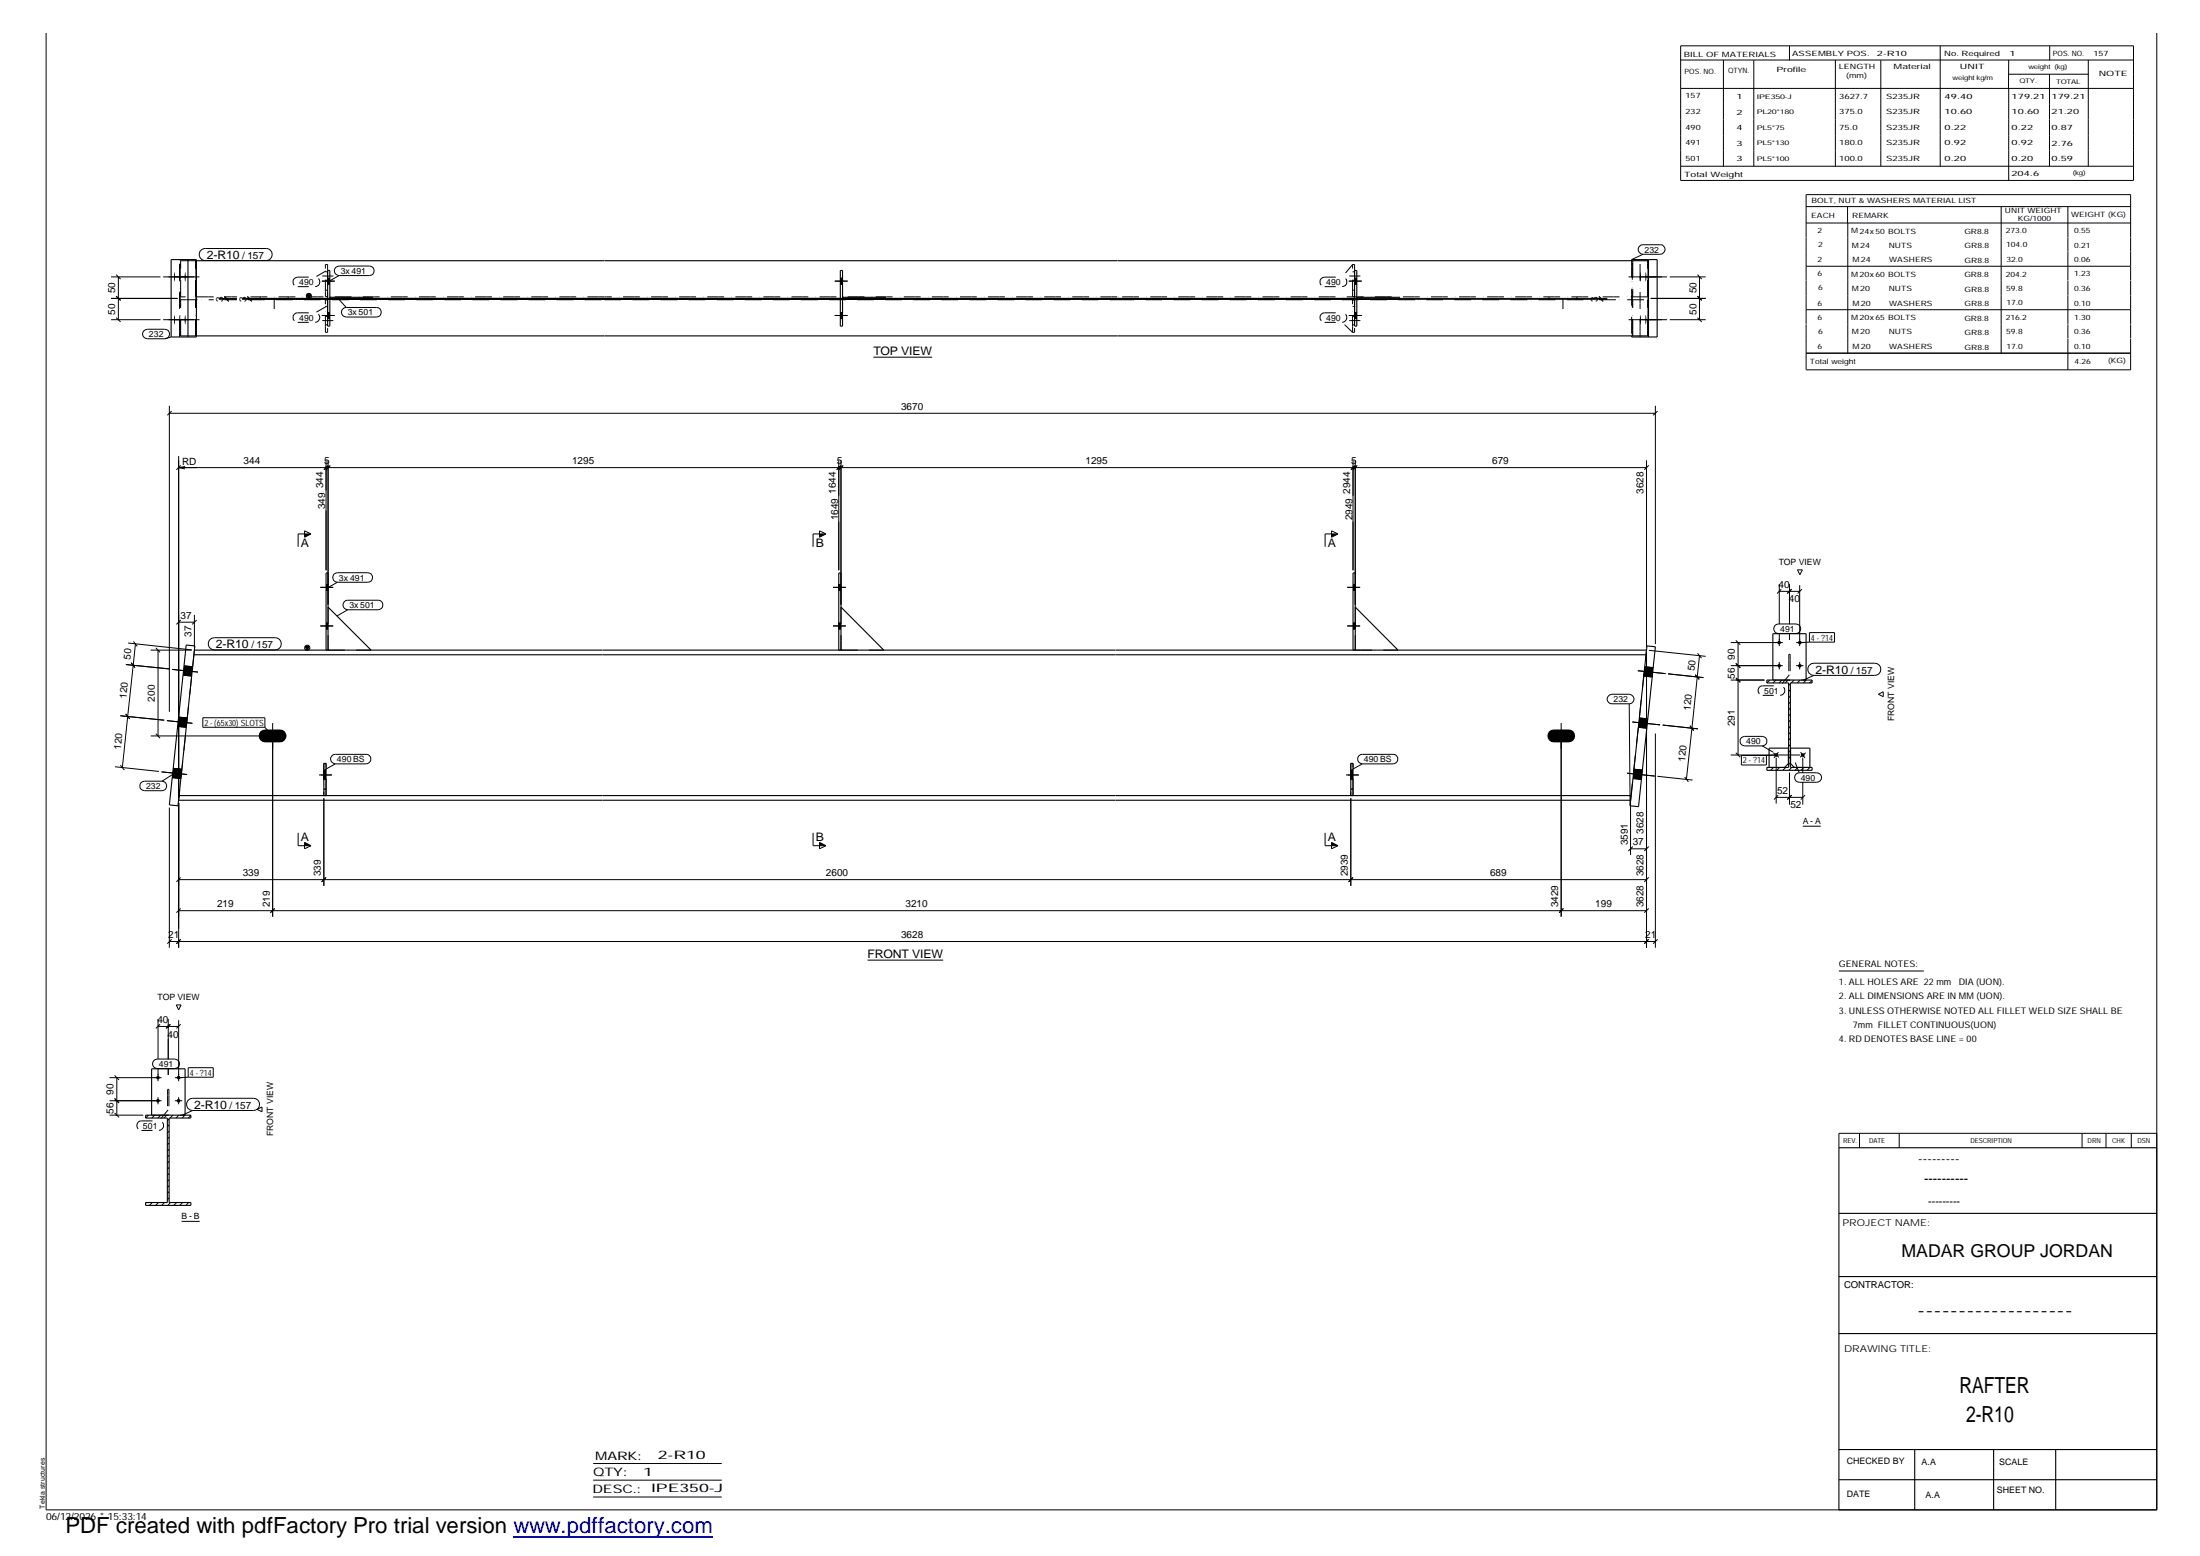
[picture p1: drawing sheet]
<svg xmlns="http://www.w3.org/2000/svg" width="420mm" height="297mm" viewBox="0 0 420 297" stroke-linecap="round" stroke-linejoin="round" font-family="sans-serif">
<g fill="none" stroke="#000" stroke-width=".19">
<path d="M321 8.7h86.5v25.7h-86.5zM321 11.5h86.5M321 16.9h86.5M329.1 11.5v20.2M334.9 11.5v20.2M341.8 8.8v2.7M350.5 11.5v20.2M359.2 11.5v20.2M370.5 8.7v23M383.6 11.5v5.4M383.6 14.2h15.3M383.6 16.9v17.5"/>
<path d="M391.4 14.2v17.5M391.5 8.8v2.7M398.8 11.5v20.2M411.9 6.3v281.9h-403.1v-281.9M321 31.7h86.5M344.9 39.4h62M352.8 39.4v3.2M382.2 39.4v28M394.9 39.4v14.1M21.2 52.9h9.4M21.2 57h12.7M22.2 56.5l.8 .8"/>
<path d="M22.2 52.4l.8 .9M22.6 52.9v8.1M31.2 52.9h6.9M38.2 47.9l.8-.5h11.8a1.14 1.14 0 0 1 1.2 1.2 1.14 1.14 0 0 1-1.2 1.1h-11.6a1.14 1.14 0 0 1-1-1.8zM41.9 57h3.4M41.9 57.1h3.4M42.8 56.8l.9 .8M42.8 56.5l.9 .8M43.3 57v.1M46.3 57h260.7M46.3 57.1h260.7M47.2 56.8l.9 .8"/>
<path d="M47.2 56.5l.9 .8M47.7 57v.1M61.5 53.7h2.4M62.6 59.7h.4M62.6 53.1h.4M62.6 54.3h.4M64.1 51l.7-.2h5.8a.91 .91 0 0 1 .9 .9 .91 .91 0 0 1-.9 .9h-5.8a.91 .91 0 0 1-.9-.6 .91 .91 0 0 1 .2-1zM64.6 57.1l1.5 1.6M64.8 52.6l-2.1 1.2M65.5 59l.6-.3h5.8a.91 .91 0 0 1 .9 .9 .91 .91 0 0 1-.9 .9h-5.8a.91 .91 0 0 1-.8-.5 .91 .91 0 0 1 .2-1zM159.4 53.7h2.5M160.5 59.7h.4"/>
<path d="M160.5 53.1h.4M160.5 54.3h.4M257.6 53.7h2.5M258.7 59.7h.4M258.7 53.1h.4M258.7 54.3h.4M305.4 56.8l.8 .8M305.4 56.5l.8 .8M305.8 57v.1M312.1 52.9h6.3M313.1 47l.7-.3h3.3a.91 .91 0 0 1 .9 .9 .91 .91 0 0 1-.9 .9h-3.3a.92 .92 0 0 1-.9-.5 .92 .92 0 0 1 .2-1zM313.8 48.5l-2.2 1.1"/>
<path d="M315.3 57h10.5M318.9 52.9h6.9M324.2 56.5l.8 .8M324.2 52.4l.8 .9M324.6 52.9v8.1M344.9 42.6h62M344.9 50.8h62M344.9 59.1h62M352.9 42.6v24.8M394.9 53.6v8.2M406.9 53.5v-16.3h-62v24.6M406.9 53.6v8.2"/>
<path d="M21.2 61h9.4M22.2 60.6l.8 .9M27.5 63.1l.7-.2h3.3a.91 .91 0 0 1 .9 .9 .91 .91 0 0 1-.9 .9h-3.3a.91 .91 0 0 1-.9-.6 .91 .91 0 0 1 .2-1zM31.2 61h6.9M32.3 78.9h283.8M32.3 77.5v58.4M32.7 64.3l-1.2 .4M32.8 78.5l-.8 .8M61.5 60.2h2.4M62.6 60.8h.4M159.4 60.2h2.5M160.5 60.8h.4"/>
<path d="M166.8 68.2h11.2M257.6 60.2h2.5M258.7 60.8h.4M312.1 61h6.3M316.1 77.5v45.5M316.6 78.5l-.9 .8M318.9 61h6.9M324.2 60.6l.8 .9M344.9 61.9v8.7M344.9 67.4h62M394.9 61.9v2.7M394.9 64.7v5.9"/>
<path d="M406.9 61.9v2.7M406.9 64.7v5.9h-62M34.1 87.1v65.2M34.1 89.3h280.4M34.1 89.3l1.2 .2M34.5 88.8l-.8 .9M35.3 89.1l-1.2 .2M62.3 87.9v21M62.7 87.9v27.5M62.7 88.8l-.9 .9M63.1 88.8l-.8 .9 .7-.8M160.2 87.9v21"/>
<path d="M160.6 88.9l-.8 .8M160.6 88.8l-.7 .8M160.6 87.9v27.5M161 88.8l-.8 .9 .8-.8M258.4 87.9v21M258.8 88.9l-.8 .8M258.8 88.8l-.7 .8M258.8 87.9v27.5M259.2 88.8l-.8 .9 .8-.8M314.5 87.9v35.7M314.9 88.8l-.9 .9M34.1 118.8h3"/>
<path d="M34.5 118.3l-.8 .9M37.1 117.4v6.2M37.5 118.3l-.8 .9M58.2 101.3l1.2 .6-1.2 .7zM59.4 101.9h-2.5v2.5M61.2 119.5h2.4M61.2 112.1h2.4M62.3 118.9h.4M62.3 111.6h.4M62.3 112.7h.4M63.8 109.6l.6-.3h5.8a.91 .91 0 0 1 1 .9 .91 .91 0 0 1-1 1h-5.8a.93 .93 0 0 1-.8-.6 .93 .93 0 0 1 .2-1zM64.4 111.2l-2 1.1"/>
<path d="M65.8 114.8l.6-.2h5.8a.91 .91 0 0 1 .9 .9 .91 .91 0 0 1-.9 .9h-5.8a.91 .91 0 0 1-.8-.6 .91 .91 0 0 1 .2-1zM66.4 116.4l-2.1 1.2M156.5 101.3l1.2 .6-1.2 .7zM157.7 101.9h-2.4v2.5M159.1 119.5h2.4M159.1 112.1h2.4M160.2 118.9h.4M160.2 111.6h.4M160.2 112.7h.4M254.3 101.3l1.2 .6-1.2 .7zM255.5 101.9h-2.4v2.5M257.3 119.5h2.5"/>
<path d="M257.3 112.1h2.5M258.4 118.9h.4M258.4 111.6h.4M258.4 112.7h.4M339 119.4l.7-.3h3.3a.91 .91 0 0 1 .9 .9 .91 .91 0 0 1-.9 .9h-3.3a.93 .93 0 0 1-.9-.5 .93 .93 0 0 1 .2-1zM339.8 111.5v7.7M339.8 112.9h3.9M340.2 112.5l-.8 .8M341.8 111.5v7.7M342.1 112.5l-.8 .8M342.2 112.5l-.8 .7M343.3 108.8h.9l-.5 .9z"/>
<path d="M343.7 111.7v11.6M344.1 112.5l-.8 .8M23 136.6l8.4 .9M24 136.3l.8 .9M24 126.9l8.4 .8M24.5 122.8l12.1 1.3M25.1 126.5l.7 1M25.5 122.5l.7 .9M25.9 122.9l-2.5 23.6M28.8 124.1h7.8M29.8 123.7l.8 .8M30.2 124.1v16.4"/>
<path d="M31.9 137.6l4.8 .5M32.9 127.8l4.9 .5M34 138.7l1.6 .1M34.1 136.9l1.7 .2M35 128.9l1.6 .2M35.2 127.1l1.6 .2M38.7 137h11.9v1.8h-11.9zM40 122.2l.5-.4 .4-.1h11.7a1.16 1.16 0 0 1 1.1 1.2 1.16 1.16 0 0 1-1.1 1.2h-11.7a1.16 1.16 0 0 1-.9-1.9zM50.6 138.8l1.5 1.7M52.1 138v37M62.3 120.1h.4M160.2 120.1h.4"/>
<path d="M258.4 120.1h.4M298.2 138v37M307.2 132.8l.6-.3h3.3a.91 .91 0 0 1 1 .9 .91 .91 0 0 1-1 1h-3.3a.88 .88 0 0 1-.8-.6 .88 .88 0 0 1 .2-1zM311.1 134.4l.2 19.4M311.7 137.8l5.3 .6M312.8 128l5.3 .6M312.9 138.8l1.6 .2M313.1 137.1l1.6 .1M313.9 129.1l1.7 .1M314.1 127.3l1.6 .2M314.5 124.6v56.3M314.9 124.1l10.9 1.2"/>
<path d="M317.5 138.4l6.8 .7M318.6 128.6l6.7 .8M322.7 138.5l.8 1M323.8 128.8l.7 .9M324.2 124.7l.8 .9M324.6 125.2l-2.5 23.6M330.5 127.1h10M330.5 122.7h10M330.5 129.8h6.5M331.5 129.4l.9 .8-.8-.7M331.5 126.6l.9 .9M331.5 122.2l.9 .9"/>
<path d="M331.9 122.7v21.4M338 129.8l-.6 .6M339.2 129.8l-.6 .6M339.8 120.9v2.4M339.8 126.4v1.4M340.3 129.8l-.5 .6M341.5 129.8l-.5 .6M341.8 120.9v1.3M341.9 139.8l-.3 .4M341.9 138.7l-.3 .3M341.9 137.5l-.3 .3M341.9 136.3l-.3 .4"/>
<path d="M341.9 135.2l-.3 .3M341.9 134l-.3 .4M341.9 132.9l-.3 .3M341.9 131.7l-.3 .3M341.9 130.5l-.3 .4M342.6 129.8l-.5 .6M343 127.1h1.4M343 122.7h1.4M343.7 126.4v1.4M343.8 129.8l-.6 .6M344.9 129.8l-.5 .6M345.6 120.8h4.8v1.8h-4.8z"/>
<path d="M345.6 122.6l-1.9 .1M345.6 126.9l.3-.2 .5-.1h11.6a1.16 1.16 0 0 1 1.2 1.2 1.16 1.16 0 0 1-1.2 1.1h-11.6a1.15 1.15 0 0 1-1.1-.7 1.15 1.15 0 0 1 .3-1.3zM346.1 129.9l-.5 .5M346.4 128.9l-2.1 1M358.7 132.5l1-.4v.9zM22 146.4l8.4 .9M23 146.1l.7 .9M27 149.4l.6-.3h3.3a.91 .91 0 0 1 .9 .9 .91 .91 0 0 1-.9 .9h-3.3a.91 .91 0 0 1-.9-.5 .91 .91 0 0 1 .3-1zM28.8 140.5h25.7M29.8 140.1l.8 .8M30.9 147.3l4.8 .6M32.3 154.2v26.7"/>
<path d="M32.9 148.4l1.6 .2M33.1 146.7l1.6 .1M33.4 147.6l-2.5 1.5M34.1 153.3v27.6M56.9 159v2.4h2.5M60.9 147.9h2.5M61.8 148.7h.5M61.8 147.1h.5M61.8 152.4v16.7M63.4 144.3l.7-.3h5.8a.91 .91 0 0 1 .9 .9 .91 .91 0 0 1-.9 .9h-5.8a.92 .92 0 0 1-.9-.5 .92 .92 0 0 1 .2-1zM64.1 145.8l-2.1 1.2M155.3 159v2.4h2.4"/>
<path d="M253.1 159v2.4h2.4M257 147.9h2.5M258 148.7h.4M258 147.1h.4M258 152.4v16.7M259.5 144.3l.7-.3h5.9a.91 .91 0 0 1 .9 .9 .91 .91 0 0 1-.9 .9h-5.9a.92 .92 0 0 1-.9-.5 .92 .92 0 0 1 .2-1zM260.2 145.8l-2.1 1.2M295.7 140.5h4.9M310.7 147.6l5.3 .6M311.4 153.3v9.9M311.9 148.6l1.6 .2M312 146.8l1.7 .2"/>
<path d="M316.1 140v40.9M316.5 148.2l6.8 .7M321.7 148.3l.8 1M330.5 144.1h13.3M331.5 143.7l.9 .9M332.6 140.8l.6-.2h3.3a.91 .91 0 0 1 .9 .9 .91 .91 0 0 1-.9 .9h-3.3a.91 .91 0 0 1-.8-.6 .91 .91 0 0 1 .2-1zM332.6 144.2h4.8v1.8h-4.8zM336.5 142.4l2.1 1.2M337.6 146.5l-.2 .1M338.7 143.7l1 .9M338.7 146.5l-.5 .6M339.2 152.2h5.1"/>
<path d="M339.2 144.6v8.8M339.2 144.1l-1.8 .1M339.6 151.8l-.8 .8M339.6 143.6l-.8 1.1M339.9 146.5l-.6 .6M341 146.5l-.5 .6M341.8 147.5v6.1M341.9 145.6l-.3 .4M341.9 144.4l-.3 .4M341.9 143.3l-.3 .3M341.9 142.1l-.3 .4M341.9 141l-.3 .3"/>
<path d="M342.2 146.5l-.6 .6M342.2 151.8l-.9 .8M342.9 145.6l.7 1.9M343 147.8l.6-.3h3.4a.91 .91 0 0 1 .9 .9 .91 .91 0 0 1-.9 .9h-3.4a.93 .93 0 0 1-.8-.5 .93 .93 0 0 1 .2-1zM343.4 146.5l-.6 .6M343.9 143.6l.8 1.1M344.3 144.6v3M344.3 149.3v4.3M344.3 157.7h3.4M344.5 146.5l-.5 .6M344.7 151.8l-.8 .8M344.8 143.7l-1 .9"/>
<path d="M345.7 146.5l-.6 .6M32.3 179.7h283.8M32.8 179.3l-.8 .9M34.1 173.8h280.4M34.1 167.9h280.4M34.5 179.3l-.8 .9 .8-.8M34.5 173.4l-.8 .8M34.5 167.5l-.8 .8M52.5 173.4l-.9 .8M58.2 160.8l1.2 .6-1.2 .6zM62.3 167.5l-.9 .8M156.5 160.8l1.2 .6-1.2 .6z"/>
<path d="M254.3 160.8l1.2 .6-1.2 .6zM258.4 167.5l-.8 .8M298.6 173.4l-.8 .8M311.4 162h3.1M311.8 161.6l-.8 .9M314.9 161.6l-.9 .9M314.9 179.3l-.9 .9 .8-.8M314.9 173.4l-.9 .8M314.9 167.5l-.9 .8M316.6 179.3l-.9 .9M30.2 194.5v7.7M30.2 195.9h3.9"/>
<path d="M30.6 195.5l-.8 .8M32.1 194.5v7.7M32.6 195.5l-.9 .8M33.7 191.8h.9l-.5 1zM34.1 194.8v11.6M34.5 195.5l-.8 .8M165.7 183.3h14.4M351.2 185.4h16.2M20.9 210.1h10M20.9 205.7h10M20.9 212.9h6.4M21.9 212.5l.8 .8"/>
<path d="M21.9 209.7l.8 .9M21.9 205.3l.8 .8M22.3 205.7v7.2M28.4 212.9l-.6 .5M29.4 202.4l.7-.2h3.3a.91 .91 0 0 1 .9 .9 .91 .91 0 0 1-.9 .9h-3.3a.91 .91 0 0 1-.9-.6 .91 .91 0 0 1 .2-1zM29.5 212.9l-.5 .5M30.2 203.9v2.5M30.2 209.5v1.3M30.7 212.9l-.6 .5M31.8 212.9l-.5 .5M32.1 203.9v1.3M32.3 219.4l-.3 .3"/>
<path d="M32.3 218.2l-.3 .4M32.3 217.1l-.3 .3M32.3 215.9l-.3 .4M32.3 214.7l-.3 .4M32.3 213.6l-.3 .3M33 212.9l-.5 .5M33.4 210.1h1.4M33.4 205.7h1.4M34.1 209.5v1.3M34.2 212.9l-.6 .5M35.3 212.9l-.5 .5M35.8 210.2l.5-.5h.5h11.6a1.16 1.16 0 0 1 1.2 1.1 1.16 1.16 0 0 1-1.2 1.2h-11.6a1.16 1.16 0 0 1-1-1.8z"/>
<path d="M35.9 203.8h4.8v1.8h-4.8zM35.9 205.6l-1.8 .1M36.4 212.9l-.5 .5M36.8 212l-2.1 .9M49.1 211.8l.9-.5v.9zM355.1 216.4v2.7M362.7 216.4v2.7M397.6 216.4v2.7M402.2 216.4v2.7M407 216.4v2.7M411.9 216.4h-60.7v2.7M27.9 229.6h-.1"/>
<path d="M29.1 229.6l-.6 .5M30.3 229.6l-.6 .5M31.4 229.6l-.5 .5M32.3 228.7l-.3 .3M32.3 227.5l-.3 .3M32.3 226.3l-.3 .4M32.3 225.2l-.3 .3M32.3 224l-.3 .4M32.3 222.9l-.3 .3M32.3 221.7l-.3 .4M32.3 220.5l-.3 .4M32.6 229.6l-.6 .5"/>
<path d="M33.7 229.6l-.5 .5M34.7 233.2h3.4M34.9 229.6l-.6 .5M36 229.6l-.5 .5M113.3 279.4h24.5M113.3 282.6h24.5M113.3 285.8h24.5"/>
</g>
<g fill="#000">
<path d="M58.6 56.2h.8l-.4 .8zM58.2 101.9h1.2l-1.2 .7zM156.5 101.9h1.2l-1.2 .7zM254.3 101.9h1.2l-1.2 .7zM58.3 123.4h.8l-.4 .7zM58.2 160.8l1.2 .6h-1.2zM156.5 160.8l1.2 .6h-1.2zM254.3 160.8l1.2 .6h-1.2z"/>
<path d="M33.3 52l.1 .4-.1 1.3z" fill-rule="evenodd"/>
<path d="M34.3 52l.1 .2v1.5l-.2-.3z" fill-rule="evenodd"/>
<path d="M35.3 52l.2 .5-.1 1.2-.1-.5z" fill-rule="evenodd"/>
<path d="M62.6 53.1h.4v1.2h-.4z" fill-rule="evenodd"/>
<path d="M62.6 53.1h.4v1.2h-.4z" fill-rule="evenodd"/>
<path d="M160.5 53.1h.4v1.2h-.4z" fill-rule="evenodd"/>
<path d="M160.5 53.1h.4v1.2h-.4z" fill-rule="evenodd"/>
<path d="M258.7 53.1h.4v1.2h-.4z" fill-rule="evenodd"/>
<path d="M258.7 53.1h.4v1.2h-.4z" fill-rule="evenodd"/>
<path d="M313.3 52l.1 .5-.1 1.2-.1-.5z" fill-rule="evenodd"/>
<path d="M314.3 52l.1 .4-.1 1.3z" fill-rule="evenodd"/>
<path d="M33.3 60.2l.1 .4-.1 1.4z" fill-rule="evenodd"/>
<path d="M34.3 60.1v1.9z" fill-rule="evenodd"/>
<path d="M35.3 60.2l.2 .5-.1 1.3-.1-.6z" fill-rule="evenodd"/>
<path d="M62.6 59.7h.4v1.1h-.4z" fill-rule="evenodd"/>
<path d="M62.6 59.7h.4v1.1h-.4z" fill-rule="evenodd"/>
<path d="M160.5 59.7h.4v1.1h-.4z" fill-rule="evenodd"/>
<path d="M160.5 59.7h.4v1.1h-.4z" fill-rule="evenodd"/>
<path d="M258.7 59.7h.4v1.1h-.4z" fill-rule="evenodd"/>
<path d="M258.7 59.7h.4v1.1h-.4z" fill-rule="evenodd"/>
<path d="M313.3 60.1l.1 .6-.1 1.3z" fill-rule="evenodd"/>
<path d="M314.3 60.2l.1 .4-.1 1.4z" fill-rule="evenodd"/>
<path d="M62.3 111.6h.4v1.1h-.4z" fill-rule="evenodd"/>
<path d="M62.3 111.6h.4v1.1h-.4z" fill-rule="evenodd"/>
<path d="M160.2 111.6h.4v1.1h-.4z" fill-rule="evenodd"/>
<path d="M160.2 111.6h.4v1.1h-.4z" fill-rule="evenodd"/>
<path d="M258.4 111.6h.4v1.1h-.4z" fill-rule="evenodd"/>
<path d="M258.4 111.6h.4v1.1h-.4z" fill-rule="evenodd"/>
<path d="M34.1 136.9l1.7 .2-.2 1.7-1.6-.1z" fill-rule="evenodd"/>
<path d="M34.1 136.9l1.7 .2-.2 1.7-1.6-.1z" fill-rule="evenodd"/>
<path d="M35.2 127.1l1.6 .2-.2 1.8-1.6-.2z" fill-rule="evenodd"/>
<path d="M35.2 127.1l1.6 .2-.2 1.8-1.6-.2z" fill-rule="evenodd"/>
<path d="M62.3 118.9h.4v1.2h-.4z" fill-rule="evenodd"/>
<path d="M62.3 118.9h.4v1.2h-.4z" fill-rule="evenodd"/>
<path d="M160.2 118.9h.4v1.2h-.4z" fill-rule="evenodd"/>
<path d="M160.2 118.9h.4v1.2h-.4z" fill-rule="evenodd"/>
<path d="M258.4 118.9h.4v1.2h-.4z" fill-rule="evenodd"/>
<path d="M258.4 118.9h.4v1.2h-.4z" fill-rule="evenodd"/>
<path d="M313.1 137.1l1.6 .1-.2 1.8-1.6-.2z" fill-rule="evenodd"/>
<path d="M313.1 137.1l1.6 .1-.2 1.8-1.6-.2z" fill-rule="evenodd"/>
<path d="M314.1 127.3l1.6 .2-.1 1.7-1.7-.1z" fill-rule="evenodd"/>
<path d="M314.1 127.3l1.6 .2-.1 1.7-1.7-.1z" fill-rule="evenodd"/>
<path d="M339.6 126.8a.35 .35 0 0 1 .5 .1 .35 .35 0 0 1-.2 .5h-.3l-.1-.2z" fill-rule="evenodd"/>
<path d="M339.6 122.4l.3-.1a.34 .34 0 0 1 .2 .5 .34 .34 0 0 1-.5 .1 .34 .34 0 0 1 0-.5z" fill-rule="evenodd"/>
<path d="M343.6 126.8a.35 .35 0 0 1 .4 .1 .35 .35 0 0 1-.1 .5h-.3l-.2-.2z" fill-rule="evenodd"/>
<path d="M343.5 122.4l.4-.1a.34 .34 0 0 1 .1 .5 .34 .34 0 0 1-.5 .1 .34 .34 0 0 1 0-.5z" fill-rule="evenodd"/>
<path d="M33.1 146.7l1.6 .1-.2 1.8-1.6-.2z" fill-rule="evenodd"/>
<path d="M33.1 146.7l1.6 .1-.2 1.8-1.6-.2z" fill-rule="evenodd"/>
<path d="M49.7 139.6l.9-.3h2.9a1.23 1.23 0 0 1 1.2 1.2 1.23 1.23 0 0 1-1.2 1.2h-2.9a1.25 1.25 0 0 1-1.1-.7 1.25 1.25 0 0 1 .2-1.4z" fill-rule="evenodd"/>
<path d="M61.8 147.1h.5v1.6h-.5z" fill-rule="evenodd"/>
<path d="M258 147.1h.4v1.6h-.4z" fill-rule="evenodd"/>
<path d="M295.9 139.6l.3-.3h.6h2.8a1.23 1.23 0 0 1 1.2 1.2 1.23 1.23 0 0 1-1.2 1.2h-2.8a1.25 1.25 0 0 1-1.2-.7 1.25 1.25 0 0 1 .3-1.4z" fill-rule="evenodd"/>
<path d="M312 146.8l1.7 .2-.2 1.8-1.6-.2z" fill-rule="evenodd"/>
<path d="M312 146.8l1.7 .2-.2 1.8-1.6-.2z" fill-rule="evenodd"/>
<path d="M29.9 209.9a.36 .36 0 0 1 .6 .1 .36 .36 0 0 1-.2 .5h-.3l-.2-.2z" fill-rule="evenodd"/>
<path d="M29.9 205.5l.4-.1a.34 .34 0 0 1 .2 .5 .34 .34 0 0 1-.5 .1 .34 .34 0 0 1-.1-.5z" fill-rule="evenodd"/>
<path d="M33.9 209.9a.36 .36 0 0 1 .5 .1 .36 .36 0 0 1-.2 .5h-.2l-.2-.2z" fill-rule="evenodd"/>
<path d="M33.9 205.5l.3-.1a.34 .34 0 0 1 .2 .5 .34 .34 0 0 1-.5 .1 .34 .34 0 0 1 0-.5z" fill-rule="evenodd"/>
<circle cx="339.2" cy="144.1" r=".34"/>
<circle cx="344.3" cy="144.1" r=".34"/>
</g>
<g fill="none" stroke="#000" stroke-width=".19" stroke-dasharray="2.1 2.1" stroke-linecap="butt">
<path d="M49.7 57.2v-.5M52.4 59v-4.1M55 57.2v-.5M56.9 59.7h3.3M56.9 59.7a.91 .91 0 0 0-.9 .9 .91 .91 0 0 0 .9 .9M56.9 54.7h3.3M56.9 52.9h3.3M56.9 52.9a.91 .91 0 0 0-.9 .9 .91 .91 0 0 0 .9 .9M60.2 54.7a.91 .91 0 0 0 .9-.9 .91 .91 0 0 0-.9-.9M62.3 58.5l-2.1 1.2M62.3 51.7l-2.1 1.2M62.6 53.5h-.5"/>
<path d="M62.6 51.9h-.5M63.7 52.7h-2.5M253 59.7h3.3M253 59.7a.91 .91 0 0 0-.9 .9 .91 .91 0 0 0 .9 .9M253 54.7h3.3M253 52.9h3.3M253 52.9a.91 .91 0 0 0-.9 .9 .91 .91 0 0 0 .9 .9M256.3 54.7a.91 .91 0 0 0 .9-.9 .91 .91 0 0 0-.9-.9M258.3 50.5l-2 2.4M258.7 53.5h-.4M258.7 51.9h-.4M259.8 52.7h-2.5"/>
<path d="M295.8 57.2v-.5M298.5 59v-4.1M301.2 57.2v-.5M316.3 52.9h-5.3M56.9 61.5h3.3M60.2 61.5a.91 .91 0 0 0 .9-.9 .91 .91 0 0 0-.9-.9M62.6 60.4h-.5M62.6 62h-.5M63.7 61.2h-2.5M253 61.5h3.3M256.3 61.5a.91 .91 0 0 0 .9-.9 .91 .91 0 0 0-.9-.9M258.3 63.4l-2-1.9"/>
<path d="M258.7 60.4h-.4M258.7 62h-.4M259.8 61.2h-2.5M316.3 61h-5.3M336.6 132.7h3.4M336.6 130.9h3.4M336.6 130.9a.91 .91 0 0 0-.9 .9 .91 .91 0 0 0 .9 .9M340 132.7a.91 .91 0 0 0 .9-.9 .91 .91 0 0 0-.9-.9M341.7 128.8l-1.7 2.1M62.3 148.7h-.5M62.3 147.1h-.5M63.4 147.9h-2.5"/>
<path d="M258.4 148.7h-.4M258.4 147.1h-.4M259.5 147.9h-2.5M27 215.8h3.4M27 214h3.4M27 214a.91 .91 0 0 0-.9 .9 .91 .91 0 0 0 .9 .9M30.4 215.8a.91 .91 0 0 0 .8-.9 .91 .91 0 0 0-.8-.9M32.1 211.9l-1.7 2.1"/>
</g>
<g fill="none" stroke="#000" stroke-width=".21">
<path d="M32.7 49.6h4.8v14.7h-4.8zM35.9 49.6v14.7M37.5 49.8h277.2v14.3h-277.2M58.6 56.2h.8l-.4 .8zM62.6 51.6h.4v10.7h-.4zM63 56.8h8.2v.3h-8.2M160.5 51.6h.4v10.7h-.4zM160.9 56.8h8.2v.3h-8.2M258.7 51.6h.4v10.7h-.4zM259.1 56.8h8.2v.3h-8.2M311.6 49.8v-.2h4.9v14.7h-4.9v-.2M314.8 49.6v14.7"/>
<path d="M62.7 115.9l8.2 8.2M160.6 115.9l8.2 8.2M258.8 115.9l8.2 8.2M35.6 123.1l1.6 .2-3.2 30.5-1.7-.1zM37 125h277.3M37.1 124.1h277.4M58.3 123.4h.8l-.4 .7zM62.3 124.1v-14.7h.4v14.7M160.2 124.1v-14.7h.4v14.7M258.4 124.1v-14.7h.4v14.7M314.5 123.3l1.6 .2-3.2 30.5-1.6-.2zM337.4 129.8h8.7v.6h-4.2v16.1h4.2v.6h-8.7v-.6h4.2v-16.1h-4.2z"/>
<path d="M338.6 129.8v-8.8h6.3v8.8M34.1 152.8h277.3M34.2 151.9h277.3M61.8 151.9v-6.2h.5v6.2M258 151.9v-6.2h.4v6.2M337.9 146.5v-3.7h3.6v3l-.7 .7M342.7 146.5l-.7-.7v-3h3.7v3.7M27.8 212.9h8.6v.5h-4.1v16.2h4.1v.5h-8.6v-.5h4.2v-16.2h-4.2zM29 212.9v-8.9h6.3v8.9M351.2 219.1h60.7v69.1h-60.7zM351.2 231.6h60.7M351.2 254.6h60.7"/>
<path d="M351.2 243.7h60.7M351.2 276.7h60.7M365.7 276.7v11.5M380.7 276.7v11.5M392.6 276.7v11.5M351.2 282.5h60.7"/>
<circle cx="59" cy="56.5" r=".49"/>
<circle cx="58.7" cy="123.7" r=".5"/>
</g>
<g fill="none" stroke="#000" stroke-width=".19" stroke-dasharray="1.1 0 2.1 .7 0 1.4" stroke-linecap="butt">
<path d="M34.5 57.2h6.3M34.5 56.7v-6.9M37.3 56.7v-6.9M37.5 49.8h-3.1M40.8 56.7h-6.3M42.9 57.2h2.4M45.3 56.7h-2.4M47.3 57.2h68.1M62.1 56.6v-6.1M62.1 50.5h.5M62.1 55.4h.5M62.1 58.5h.5"/>
<path d="M62.1 57.3h.5M62.6 50.5v6.1M62.6 56.6h-.5M62.6 57.3v6.1M63 57.1v-.3M115.4 56.7h-68.1M115.4 57.2h98M160.9 57.1v-.3M213.4 56.7h-98M213.4 57.2h89.9M258.3 56.6v-6.1M258.3 50.5h.4"/>
<path d="M258.3 55.4h.4M258.3 58.5h.4M258.3 57.3h.4M258.7 50.5v6.1M258.7 56.6h-.4M258.7 57.3v6.1M259.1 57.1v-.3M303.3 56.7h-89.9M305.4 57.2h9.3M311.6 49.8v14.3M311.8 49.8v6.9M314.7 56.7h-9.3"/>
<path d="M314.7 56.7v-6.9M34.3 64.3v-14.7M34.4 64.1v-14.3M34.5 64.1v-6.9M37.3 64.1v-6.9M37.4 64.1v-14.3M37.5 64.1h-3.1M62.1 63.4v-6.1M62.6 63.4h-.5M258.3 63.4v-6.1M258.7 63.4h-.4M311.7 64.1v-14.3"/>
<path d="M311.8 64.1v-6.9M313.2 64.3v-14.7M314.7 64.1v-6.9M62.7 115.9v8.2M160.6 115.9v8.2M258.8 115.9v8.2M37.1 124.1l-3 28.7M62.7 124.1h8.2M62.7 124.1h-.4M160.6 124.1h8.2M160.6 124.1h-.4M258.8 124.1h8.2"/>
<path d="M258.8 124.1h-.4M338.6 129.8h6.3M341.6 124.9v4.9M341.9 124.9h-.3M341.9 124.9v4.9M341.9 129.8h-.3M61.8 145.7v6.2M61.8 151.9h.5M61.8 150.7h.5M62.3 151.9v-6.2M62.3 145.7h-.5M62.3 151.9h-.5"/>
<path d="M258 145.7v6.2M258 151.9h.4M258 150.7h.4M258.4 151.9v-6.2M258.4 145.7h-.4M258.4 151.9h-.4M311.4 152.8l3.1-28.7M337.9 146.5h2.9M345.7 146.5h-3M29 212.9h6.3M32 208v4.9M32.3 208h-.3"/>
<path d="M32.3 208v4.9M32.3 212.9h-.3"/>
</g>
<path d="M98 293.3h38.2" fill="none" stroke="#00f" stroke-width=".3"/>
<g font-size="4.2">
<text x="374.2" y="265.9">RAFTER</text>
<text x="375.5" y="271.4">2-R10</text>
<text x="12.5" y="292.7">PDF created with pdfFactory Pro trial version www.pdffactory.com</text>
</g>
<text font-size="3.4" x="363.1" y="239.9">MADAR GROUP JORDAN</text>
<g font-size="2.5">
<text x="366.3" y="222.1">---------</text>
<text x="367.5" y="225.9">----------</text>
<text x="366.1" y="250.9">-------------------</text>
</g>
<g font-size="2.2">
<text x="39.5" y="49.4">2-R10</text>
<text x="166.8" y="67.8">TOP VIEW</text>
<text x="57.4" y="104.5">A</text>
<text x="155.8" y="104.5">B</text>
<text x="253.6" y="104.5">A</text>
<text x="41.2" y="123.8">2-R10</text>
<text x="346.7" y="128.6">2-R10</text>
<text x="57.4" y="160.6">A</text>
<text x="155.8" y="160.6">B</text>
<text x="253.6" y="160.6">A</text>
<text x="165.7" y="182.9">FRONT VIEW</text>
<text x="37.1" y="211.7">2-R10</text>
<text x="113.3" y="281.8">QTY:</text>
<text x="113.7" y="278.6">MARK:</text>
<text x="122.9" y="281.8">1</text>
<text x="125.6" y="278.6">2-R10</text>
<text x="113.2" y="285">DESC.:</text>
<text x="124.3" y="284.9">IPE350-J</text>
</g>
<text font-size="2.1" x="368.3" y="230.1">---------</text>
<g font-size="1.9">
<text x="46.3" y="49.4">/ 157</text>
<text x="22" y="56" transform="rotate(-90 22 56)">50</text>
<text x="42.6" y="57.6" transform="rotate(-90 42.6 57.6)">3</text>
<text x="47.1" y="57.6" transform="rotate(-90 47.1 57.6)">3</text>
<text x="305.1" y="57.6" transform="rotate(-90 305.1 57.6)">3</text>
<text x="324" y="56" transform="rotate(-90 324 56)">50</text>
<text x="22" y="60.1" transform="rotate(-90 22 60.1)">50</text>
<text x="324" y="60.1" transform="rotate(-90 324 60.1)">50</text>
<text x="172.1" y="78.2">3670</text>
<text x="34.8" y="88.7">RD</text>
<text x="46.5" y="88.6">344</text>
<text x="61.9" y="88.6">5</text>
<text x="109.3" y="88.6">1295</text>
<text x="159.9" y="88.6">5</text>
<text x="207.3" y="88.6">1295</text>
<text x="258.1" y="88.6">5</text>
<text x="285" y="88.6">679</text>
<text x="61.7" y="93.2" transform="rotate(-90 61.7 93.2)">344</text>
<text x="159.6" y="94.3" transform="rotate(-90 159.6 94.3)">1644</text>
<text x="257.9" y="94.3" transform="rotate(-90 257.9 94.3)">2944</text>
<text x="313.9" y="94.3" transform="rotate(-90 313.9 94.3)">3628</text>
<text x="62.1" y="97.2" transform="rotate(-90 62.1 97.2)">349</text>
<text x="160.1" y="99.3" transform="rotate(-90 160.1 99.3)">1649</text>
<text x="258.3" y="99.3" transform="rotate(-90 258.3 99.3)">2949</text>
<text x="339.7" y="112.2">40</text>
<text x="34.5" y="118.1">37</text>
<text x="341.6" y="115">40</text>
<text x="24.9" y="125.9" transform="rotate(-84 24.9 125.9)">50</text>
<text x="36.6" y="121.6" transform="rotate(-90 36.6 121.6)">37</text>
<text x="48" y="123.8">/ 157</text>
<text x="331.3" y="126" transform="rotate(-90 331.3 126)">90</text>
<text x="323.6" y="128.2" transform="rotate(-84 323.6 128.2)">50</text>
<text x="331.3" y="129.6" transform="rotate(-90 331.3 129.6)">56</text>
<text x="353.5" y="128.6">/ 157</text>
<text x="24.1" y="133.4" transform="rotate(-84 24.1 133.4)">120</text>
<text x="29.5" y="133.9" transform="rotate(-90 29.5 133.9)">200</text>
<text x="322.8" y="135.7" transform="rotate(-84 322.8 135.7)">120</text>
<text x="23.1" y="143.2" transform="rotate(-84 23.1 143.2)">120</text>
<text x="331.3" y="138.6" transform="rotate(-90 331.3 138.6)">291</text>
<text x="321.8" y="145.4" transform="rotate(-84 321.8 145.4)">120</text>
<text x="339.4" y="151.5">52</text>
<text x="341.9" y="154.3">52</text>
<text x="310.9" y="161.4" transform="rotate(-90 310.9 161.4)">3591</text>
<text x="311.8" y="161.4">37</text>
<text x="313.9" y="159.2" transform="rotate(-90 313.9 159.2)">3628</text>
<text x="46.4" y="167.3">339</text>
<text x="61.3" y="167.3" transform="rotate(-90 61.3 167.3)">339</text>
<text x="157.7" y="167.3">2600</text>
<text x="257.4" y="167.3" transform="rotate(-90 257.4 167.3)">2939</text>
<text x="284.6" y="167.3">689</text>
<text x="313.9" y="167.3" transform="rotate(-90 313.9 167.3)">3628</text>
<text x="41.4" y="173.2">219</text>
<text x="51.5" y="173.2" transform="rotate(-90 51.5 173.2)">219</text>
<text x="172.9" y="173.2">3210</text>
<text x="297.6" y="173.2" transform="rotate(-90 297.6 173.2)">3429</text>
<text x="304.7" y="173.2">199</text>
<text x="313.9" y="173.2" transform="rotate(-90 313.9 173.2)">3628</text>
<text x="32.1" y="179.1">21</text>
<text x="172.1" y="179.1">3628</text>
<text x="314.2" y="179.1">21</text>
<text x="30.1" y="195.3">40</text>
<text x="32" y="198.1">40</text>
<text x="21.7" y="209" transform="rotate(-90 21.7 209)">90</text>
<text x="21.7" y="212.6" transform="rotate(-90 21.7 212.6)">56</text>
<text x="43.9" y="211.7">/ 157</text>
<text x="8.8" y="290.2">06/12/2026 * 15:33:14</text>
</g>
<g font-size="1.8">
<text x="351.9" y="234.1">PROJECT NAME:</text>
<text x="352.2" y="245.8">CONTRACTOR:</text>
<text x="352.2" y="258.1">DRAWING TITLE:</text>
</g>
<g font-size="1.7">
<text x="65.1" y="52.3">3x 491</text>
<text x="314.1" y="48.2">232</text>
<text x="57.1" y="54.4">490</text>
<text x="253.3" y="54.4">490</text>
<text x="28.4" y="64.4">232</text>
<text x="57.1" y="61.2">490</text>
<text x="66.4" y="60.2">3x 501</text>
<text x="253.3" y="61.2">490</text>
<text x="339.7" y="107.9">TOP VIEW</text>
<text x="64.7" y="110.9">3x 491</text>
<text x="66.7" y="116.1">3x 501</text>
<text x="340" y="120.6">491</text>
<text x="345.9" y="122.3">4 - ?14</text>
<text x="308.1" y="134.1">232</text>
<text x="336.9" y="132.4">501</text>
<text x="361.8" y="137.7" transform="rotate(-90 361.8 137.7)">FRONT VIEW</text>
<text x="39" y="138.5">2 - (65x30) SLOTS</text>
<text x="333.5" y="142.1">490</text>
<text x="64.3" y="145.5">490 BS</text>
<text x="260.5" y="145.5">490 BS</text>
<text x="332.9" y="145.7">2 - ?14</text>
<text x="343.9" y="149">490</text>
<text x="27.9" y="150.7">232</text>
<text x="344.3" y="157.3">A - A</text>
<text x="351.2" y="184.6">GENERAL NOTES:</text>
<text x="30.1" y="190.9">TOP VIEW</text>
<text x="351.2" y="190.8">2. ALL DIMENSIONS ARE IN MM (UON).</text>
<text x="351.2" y="188.1">1. ALL HOLES ARE 22 mm</text>
<text x="374.1" y="188.1">DIA (UON).</text>
<text x="351.2" y="193.5">3. UNLESS OTHERWISE NOTED ALL FILLET WELD SIZE SHALL BE</text>
<text x="353.9" y="196.2">7mm FILLET CONTINUOUS(UON)</text>
<text x="30.4" y="203.7">491</text>
<text x="351.2" y="198.9">4. RD DENOTES BASE LINE = 00</text>
<text x="36.2" y="205.3">4 - ?14</text>
<text x="27.3" y="215.5">501</text>
<text x="52.2" y="216.9" transform="rotate(-90 52.2 216.9)">FRONT VIEW</text>
<text x="34.7" y="232.8">B - B</text>
<text x="352.7" y="279.5">CHECKED BY</text>
<text x="367" y="279.6">A.A</text>
<text x="381.8" y="279.7">SCALE</text>
<text x="352.7" y="285.7">DATE</text>
<text x="367.7" y="285.9">A.A</text>
<text x="381.3" y="285.1">SHEET NO.</text>
</g>
<g font-size="1.4">
<text x="321.6" y="10.9">BILL OF MATERIALS</text>
<text x="342.3" y="10.7">ASSEMBLY POS.</text>
<text x="358.4" y="10.7">2-R10</text>
<text x="371.3" y="10.6">No. Required</text>
<text x="383.8" y="10.6">1</text>
<text x="392" y="10.6">POS. NO.</text>
<text x="399.8" y="10.7">157</text>
<text x="321.7" y="14">POS. NO.</text>
<text x="330" y="14">QTYN.</text>
<text x="339.3" y="13.8">Profile</text>
<text x="351.2" y="13.2">LENGTH</text>
<text x="352.6" y="15">(mm)</text>
<text x="361.7" y="13.2">Material</text>
<text x="374.3" y="13.2">UNIT</text>
<text x="400.8" y="14.4">NOTE</text>
<text x="321.9" y="18.8">157</text>
<text x="321.9" y="21.7">232</text>
<text x="331.6" y="18.9">1</text>
<text x="331.6" y="21.9">2</text>
<text x="351.2" y="18.8">3627.7</text>
<text x="351.2" y="21.8">375.0</text>
<text x="360.2" y="18.8">S235JR</text>
<text x="360.2" y="21.8">S235JR</text>
<text x="371.4" y="18.9">49.40</text>
<text x="371.4" y="21.8">10.60</text>
<text x="384.2" y="18.8">179.21</text>
<text x="384.2" y="21.8">10.60</text>
<text x="391.8" y="18.9">179.21</text>
<text x="391.8" y="21.8">21.20</text>
<text x="321.9" y="24.8">490</text>
<text x="321.9" y="27.7">491</text>
<text x="331.6" y="24.8">4</text>
<text x="331.6" y="27.8">3</text>
<text x="351.2" y="24.8">75.0</text>
<text x="351.2" y="27.8">180.0</text>
<text x="360.2" y="24.8">S235JR</text>
<text x="360.2" y="27.8">S235JR</text>
<text x="371.4" y="24.8">0.22</text>
<text x="371.4" y="27.8">0.92</text>
<text x="384.2" y="24.8">0.22</text>
<text x="384.2" y="27.7">0.92</text>
<text x="391.8" y="24.8">0.87</text>
<text x="391.8" y="27.8">2.76</text>
<text x="321.6" y="33.7">Total Weight</text>
<text x="321.9" y="30.7">501</text>
<text x="331.6" y="30.8">3</text>
<text x="351.2" y="30.7">100.0</text>
<text x="360.2" y="30.7">S235JR</text>
<text x="371.4" y="30.8">0.20</text>
<text x="384.1" y="33.6">204.6</text>
<text x="384.2" y="30.7">0.20</text>
<text x="391.8" y="30.8">0.59</text>
<text x="345.9" y="41.6">EACH</text>
<text x="345.9" y="38.7">BOLT, NUT &amp; WASHERS MATERIAL LIST</text>
<text x="353.7" y="41.6">REMARK</text>
<text x="382.9" y="40.7">UNIT WEIGHT</text>
<text x="395.6" y="41.5">WEIGHT (KG)</text>
<text x="347.1" y="44.5">2</text>
<text x="347.2" y="47.1">2</text>
<text x="353.5" y="44.6">M24x 50 BOLTS</text>
<text x="353.7" y="47.3">M24</text>
<text x="360.7" y="47.3">NUTS</text>
<text x="375.2" y="44.6">GR8.8</text>
<text x="375.2" y="47.4">GR8.8</text>
<text x="383.1" y="44.6">273.0</text>
<text x="383.2" y="47.2">104.0</text>
<text x="385.4" y="42.2">KG/1000</text>
<text x="396.1" y="44.5">0.55</text>
<text x="396.1" y="47.3">0.21</text>
<text x="347.1" y="50">2</text>
<text x="347.1" y="52.8">6</text>
<text x="353.5" y="52.9">M20x 60 BOLTS</text>
<text x="353.8" y="50">M24</text>
<text x="360.8" y="50">WASHERS</text>
<text x="375.2" y="52.9">GR8.8</text>
<text x="375.2" y="50.2">GR8.8</text>
<text x="383.1" y="52.9">204.2</text>
<text x="383.2" y="49.9">32.0</text>
<text x="396.1" y="50">0.06</text>
<text x="396.1" y="52.8">1.23</text>
<text x="347.1" y="58.3">6</text>
<text x="347.2" y="55.4">6</text>
<text x="353.7" y="55.5">M20</text>
<text x="353.8" y="58.3">M20</text>
<text x="360.7" y="55.5">NUTS</text>
<text x="360.8" y="58.3">WASHERS</text>
<text x="375.2" y="55.7">GR8.8</text>
<text x="375.2" y="58.4">GR8.8</text>
<text x="383.2" y="55.5">59.8</text>
<text x="383.2" y="58.2">17.0</text>
<text x="396.1" y="55.6">0.36</text>
<text x="396.1" y="58.3">0.10</text>
<text x="347.1" y="61">6</text>
<text x="347.2" y="63.7">6</text>
<text x="353.5" y="61.2">M20x 65 BOLTS</text>
<text x="353.7" y="63.8">M20</text>
<text x="360.7" y="63.8">NUTS</text>
<text x="375.2" y="61.2">GR8.8</text>
<text x="375.2" y="64">GR8.8</text>
<text x="383.1" y="61.2">216.2</text>
<text x="383.2" y="63.8">59.8</text>
<text x="396.1" y="61.1">1.30</text>
<text x="396.1" y="63.8">0.36</text>
<text x="345.7" y="69.5">Total weight</text>
<text x="347.1" y="66.6">6</text>
<text x="353.8" y="66.6">M20</text>
<text x="360.8" y="66.6">WASHERS</text>
<text x="375.2" y="66.7">GR8.8</text>
<text x="383.2" y="66.5">17.0</text>
<text x="396.1" y="66.6">0.10</text>
<text x="396.2" y="69.5">4.26</text>
<text x="402.6" y="69.4">(KG)</text>
</g>
<g font-size="1.3">
<text x="352" y="218.3">REV.</text>
<text x="357" y="218.2">DATE</text>
<text x="376.3" y="218.2">DESCRIPTION</text>
<text x="398.7" y="218.2">DRN</text>
<text x="403.4" y="218.2">CHK</text>
<text x="408.2" y="218.3">DSN</text>
<text x="8.6" y="288" transform="rotate(-90 8.6 288)">Tekla structures</text>
</g>
<g font-size="1.2">
<text x="372.9" y="15.2">weight kg/m</text>
<text x="385.7" y="15.9">QTY.</text>
<text x="387.4" y="13.2">weight (kg)</text>
<text x="392.7" y="15.9">TOTAL</text>
<text x="335.5" y="18.8">IPE350-J</text>
<text x="335.5" y="21.8">PL20*180</text>
<text x="335.5" y="24.8">PL5*75</text>
<text x="335.5" y="27.8">PL5*130</text>
<text x="335.5" y="30.7">PL5*100</text>
<text x="395.9" y="33.5">(kg)</text>
</g>
</svg>
